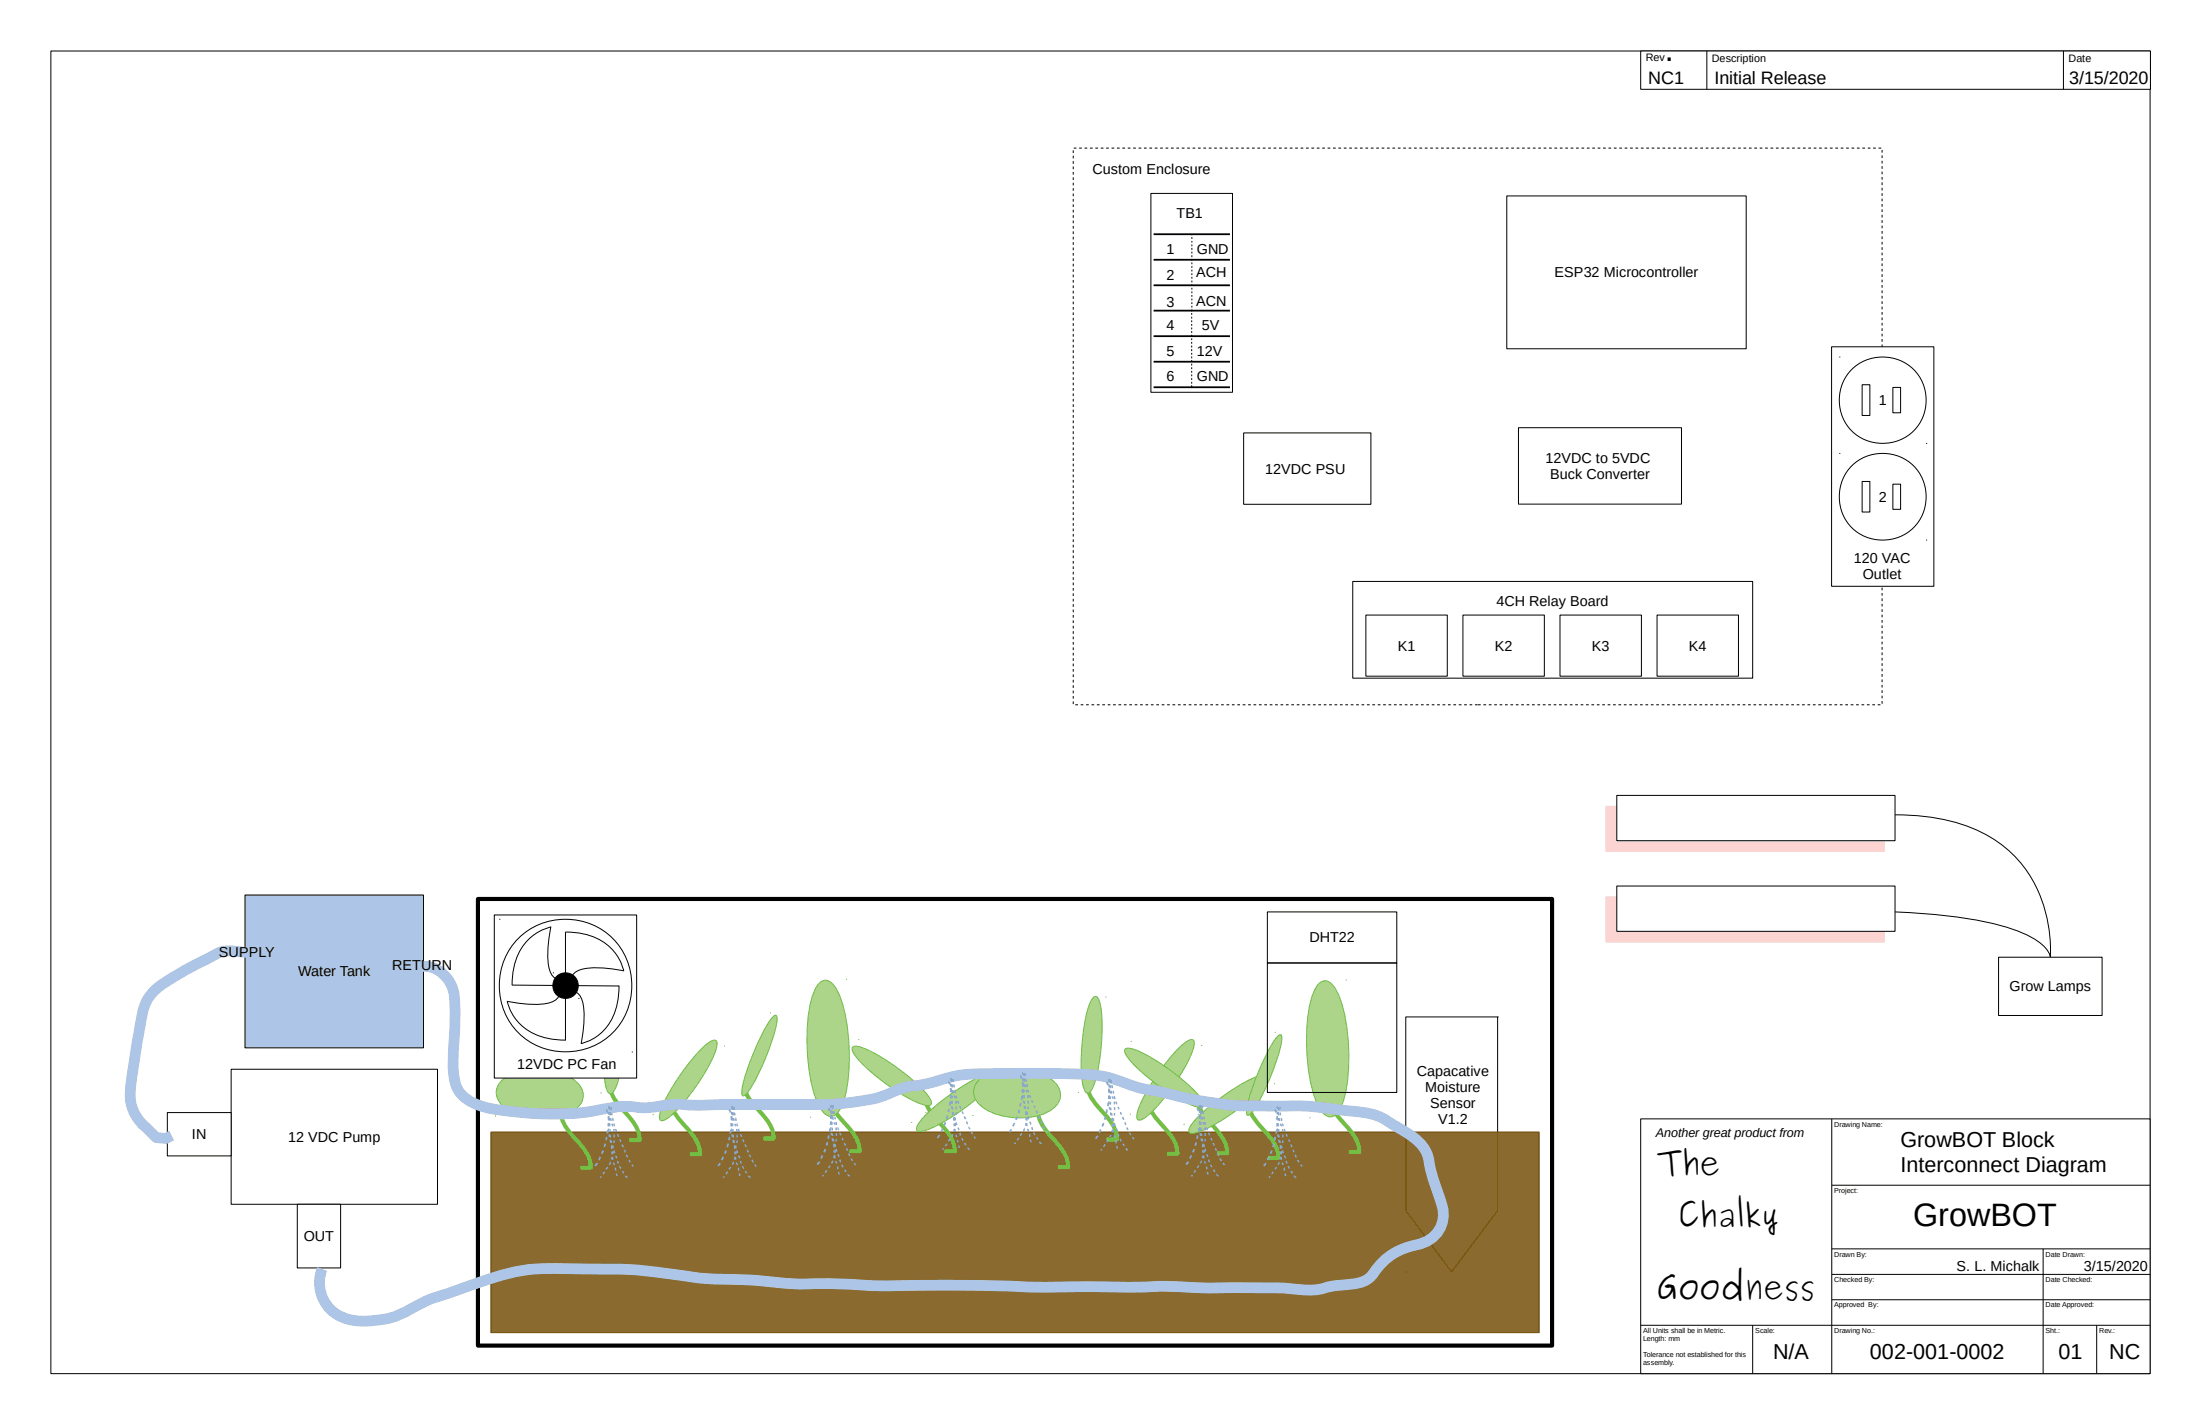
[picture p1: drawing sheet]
<svg xmlns="http://www.w3.org/2000/svg" width="432mm" height="279mm" viewBox="0 0 432 279" stroke-linecap="round" stroke-linejoin="round" font-family="sans-serif">
<path d="M10 10h412v259.5h-412z" fill="none" stroke="#000" stroke-width=".2"/>
<path d="M322 219.5h100v50h-100z" fill-rule="evenodd" fill="#fff"/>
<path d="M322 219.5h100v50h-100zM359.5 219.5v50M359.5 232.5h62.5M359.5 255h62.5M359.5 250h62.5M359.5 245h62.5M322 260h100" fill="none" stroke="#000" stroke-width=".2"/>
<path d="M322 10h100.1v7.5h-100.1z" fill-rule="evenodd" fill="#fff"/>
<path d="M322 10h100.1v7.5h-100.1zM335 10v7.5M405 10v7.5M401 245v24.5M344 260v9.5M411.5 260v9.5" fill="none" stroke="#000" stroke-width=".2"/>
<path d="M48.1 175.6h35v30h-35z" fill-rule="evenodd" fill="#adc5e7"/>
<path d="M48.1 175.6h35v30h-35z" fill="none" stroke="#000" stroke-width=".2"/>
<path d="M315.2 158.2h54.6v8.9h-54.6z" fill-rule="evenodd" fill="#fcd4d1"/>
<path d="M315.2 158.2h54.6v8.9h-54.6z" fill="none" stroke="#fcd4d1" stroke-width=".2"/>
<path d="M317.3 156.1h54.6v8.8h-54.6z" fill-rule="evenodd" fill="#fff"/>
<path d="M317.3 156.1h54.6v8.8h-54.6z" fill="none" stroke="#000" stroke-width=".2"/>
<path d="M315.2 176h54.6v8.8h-54.6z" fill-rule="evenodd" fill="#fcd4d1"/>
<path d="M315.2 176h54.6v8.8h-54.6z" fill="none" stroke="#fcd4d1" stroke-width=".2"/>
<path d="M317.3 173.8h54.6v8.9h-54.6z" fill-rule="evenodd" fill="#fff"/>
<path d="M371.9 159.9a36 36 0 0 1 18.7 4.3 25 25 0 0 1 11.8 20.5v3.1a4.4 4.4 0 0 0-2.3-3 26.7 26.7 0 0 0-9.9-3.8 103.1 103.1 0 0 0-18.3-2.1M317.3 173.8h54.6v8.9h-54.6z" fill="none" stroke="#000" stroke-width=".2"/>
<path d="M392.3 187.8h20.3v11.4h-20.3z" fill-rule="evenodd" fill="#fff"/>
<path d="M392.3 187.8h20.3v11.4h-20.3z" fill="none" stroke="#000" stroke-width=".2"/>
<path d="M45.4 209.8h40.5v26.5h-40.5z" fill-rule="evenodd" fill="#fff"/>
<path d="M45.4 209.8h40.5v26.5h-40.5z" fill="none" stroke="#000" stroke-width=".2"/>
<path d="M32.8 218.3h12.6v8.5h-12.6z" fill-rule="evenodd" fill="#fff"/>
<path d="M32.8 218.3h12.6v8.5h-12.6z" fill="none" stroke="#000" stroke-width=".2"/>
<path d="M58.3 236.3h8.6v12.5h-8.6z" fill-rule="evenodd" fill="#fff"/>
<path d="M58.3 236.3h8.6v12.5h-8.6z" fill="none" stroke="#000" stroke-width=".2"/>
<path d="M93.8 176.4h210.8v87.6h-210.8z" fill-rule="evenodd" fill="#fff"/>
<path d="M93.8 176.4h210.8v87.6h-210.8z" fill="none" stroke="#000" stroke-width=".81" stroke-linecap="butt"/>
<path d="M275.9 199.5h18v38l-9 12-9-12z" fill-rule="evenodd" fill="#fff"/>
<path d="M275.9 199.5h18v38l-9 12-9-12zM293.9 199.5h.1M275.9 249.5h.1" fill="none" stroke="#000" stroke-width=".2"/>
<path d="M96.3 222.1h205.8v39.4h-205.8z" fill-rule="evenodd" fill="#714a00"/>
<path d="M96.3 222.1h205.8v39.4h-205.8z" fill="none" stroke="#714a00" stroke-width=".2"/>
<path d="M110.1 218.8a10.7 10.7 0 0 0 3.2 5.1 7.9 7.9 0 0 1 2.7 5.2h-2.1M119.7 213.4a10.8 10.8 0 0 0 3.2 5 8.1 8.1 0 0 1 2.7 5.3h-2.1M131.6 216.2a10.7 10.7 0 0 0 3.1 5 7.9 7.9 0 0 1 2.7 5.3h-2M146 213.1a10.9 10.9 0 0 0 3.2 5 8 8 0 0 1 2.7 5.3h-2.1M162.9 215.6a10.7 10.7 0 0 0 3.2 5.1 7.9 7.9 0 0 1 2.6 5.2h-2M181.5 215.6a10.9 10.9 0 0 0 3.2 5.1 8 8 0 0 1 2.7 5.2h-2.1" fill="none" stroke="#72bf44" stroke-width=".81" stroke-linecap="butt"/>
<path d="M137.8 205.6a5 5 0 0 1 2.4-1.5h.3a2.08 2.08 0 0 1-.1 2.2 38.1 38.1 0 0 1-8.8 12.7 2.11 2.11 0 0 1-2 .8 2.11 2.11 0 0 1 .1-2.1 40.3 40.3 0 0 1 8.1-12.1z" fill-rule="evenodd" fill="#add58a"/>
<path d="M128.1 218.7h.1M137.8 205.6a5 5 0 0 1 2.4-1.5h.3a2.08 2.08 0 0 1-.1 2.2 38.1 38.1 0 0 1-8.8 12.7 2.11 2.11 0 0 1-2 .8 2.11 2.11 0 0 1 .1-2.1 40.3 40.3 0 0 1 8.1-12.1zM142.1 205.2h.1" fill="none" stroke="#72bf44" stroke-width=".2"/>
<path d="M121 195.7l.4-.1a2.09 2.09 0 0 1 .9 1.9 38.6 38.6 0 0 1-1.2 15.4 2.05 2.05 0 0 1-1.3 1.7 2.06 2.06 0 0 1-1-1.9 39.4 39.4 0 0 1 1.3-15.4l.6-1.3z" fill-rule="evenodd" fill="#add58a"/>
<path d="M121 195.7l.4-.1a2.09 2.09 0 0 1 .9 1.9 38.6 38.6 0 0 1-1.2 15.4 2.05 2.05 0 0 1-1.3 1.7 2.06 2.06 0 0 1-1-1.9 39.4 39.4 0 0 1 1.3-15.4l.6-1.3zM123.3 195.7h.1M117.9 214.4h.1" fill="none" stroke="#72bf44" stroke-width=".2"/>
<path d="M182.2 218.3a40.8 40.8 0 0 1 11.1-7.5 2.07 2.07 0 0 1 2.1-.1 2.07 2.07 0 0 1-.8 2 38.8 38.8 0 0 1-12.5 8.9 2.13 2.13 0 0 1-2.1 .2 2.06 2.06 0 0 1 .7-2z" fill-rule="evenodd" fill="#add58a"/>
<path d="M182.2 218.3a40.8 40.8 0 0 1 11.1-7.5 2.07 2.07 0 0 1 2.1-.1 2.07 2.07 0 0 1-.8 2 38.8 38.8 0 0 1-12.5 8.9 2.13 2.13 0 0 1-2.1 .2 2.06 2.06 0 0 1 .7-2zM196.6 212.3h.1M178.8 220.2h.1" fill="none" stroke="#72bf44" stroke-width=".2"/>
<path d="M167.3 205.5a2.06 2.06 0 0 1 2.1 .1 39.4 39.4 0 0 1 12.6 9.1 2.09 2.09 0 0 1 .7 2 2.14 2.14 0 0 1-2.1-.1 38.2 38.2 0 0 1-12.5-9.1 2.1 2.1 0 0 1-.8-2z" fill-rule="evenodd" fill="#add58a"/>
<path d="M167.3 205.5a2.06 2.06 0 0 1 2.1 .1 39.4 39.4 0 0 1 12.6 9.1 2.09 2.09 0 0 1 .7 2 2.14 2.14 0 0 1-2.1-.1 38.2 38.2 0 0 1-12.5-9.1 2.1 2.1 0 0 1-.8-2zM168.5 204h.1M181.6 218.3h.1" fill="none" stroke="#72bf44" stroke-width=".2"/>
<path d="M98.3 212.2a10.2 10.2 0 0 1 7.9-2.3 10.2 10.2 0 0 1 7.6 3.1 3.4 3.4 0 0 1-1.6 5.1 13.8 13.8 0 0 1-12.9-.6 3.4 3.4 0 0 1-1-5.3z" fill-rule="evenodd" fill="#add58a"/>
<path d="M97.2 219h.1M98.3 212.2a10.2 10.2 0 0 1 7.9-2.3 10.2 10.2 0 0 1 7.6 3.1 3.4 3.4 0 0 1-1.6 5.1 13.8 13.8 0 0 1-12.9-.6 3.4 3.4 0 0 1-1-5.3zM114.7 210.3h.1" fill="none" stroke="#72bf44" stroke-width=".2"/>
<path d="M151.8 199.4l.5-.2a1.87 1.87 0 0 1 .1 1.8 44.3 44.3 0 0 1-5.7 13.4l-.7 .6h-.2a1.93 1.93 0 0 1-.1-1.8 45.5 45.5 0 0 1 5.7-13.4z" fill-rule="evenodd" fill="#add58a"/>
<path d="M151.1 198.7h.1M151.8 199.4l.5-.2a1.87 1.87 0 0 1 .1 1.8 44.3 44.3 0 0 1-5.7 13.4l-.7 .6h-.2a1.93 1.93 0 0 1-.1-1.8 45.5 45.5 0 0 1 5.7-13.4zM147 215.5h.1" fill="none" stroke="#72bf44" stroke-width=".2"/>
<path d="M160.9 192.8a1.71 1.71 0 0 1 2.7 .5 21 21 0 0 1 2.9 10.3 33.2 33.2 0 0 1-1 12.6 4.5 4.5 0 0 1-1.8 2.7 1.82 1.82 0 0 1-2.2-.8 21 21 0 0 1-3-10.4 32.8 32.8 0 0 1 1-12.5l.9-1.8z" fill-rule="evenodd" fill="#add58a"/>
<path d="M160.9 192.8a1.71 1.71 0 0 1 2.7 .5 21 21 0 0 1 2.9 10.3 33.2 33.2 0 0 1-1 12.6 4.5 4.5 0 0 1-1.8 2.7 1.82 1.82 0 0 1-2.2-.8 21 21 0 0 1-3-10.4 32.8 32.8 0 0 1 1-12.5l.9-1.8zM166.1 192.1h.1M159 219.2h.1" fill="none" stroke="#72bf44" stroke-width=".2"/>
<path d="M203.8 218.7a10.9 10.9 0 0 0 3.2 5 8.1 8.1 0 0 1 2.7 5.3h-2.1M213.4 213.3a10.9 10.9 0 0 0 3.2 5 8.1 8.1 0 0 1 2.7 5.3h-2.1M225.2 216.1a10.9 10.9 0 0 0 3.2 5 8.1 8.1 0 0 1 2.7 5.3h-2.1M235 216a10.8 10.8 0 0 0 3.2 5.1 8 8 0 0 1 2.7 5.2h-2.1M245 216.9a10.9 10.9 0 0 0 3.2 5.1 8 8 0 0 1 2.7 5.2h-2M260.9 215.7a10.9 10.9 0 0 0 3.2 5.1 8 8 0 0 1 2.7 5.2h-2.1" fill="none" stroke="#72bf44" stroke-width=".81" stroke-linecap="butt"/>
<path d="M231.5 205.5a4.9 4.9 0 0 1 2.3-1.5h.4a2.08 2.08 0 0 1-.1 2.2 38.7 38.7 0 0 1-8.8 12.7 2.1 2.1 0 0 1-2 .8 2.11 2.11 0 0 1 .1-2.1 39.8 39.8 0 0 1 8.1-12.1z" fill-rule="evenodd" fill="#add58a"/>
<path d="M221.8 218.6h.1M231.5 205.5a4.9 4.9 0 0 1 2.3-1.5h.4a2.08 2.08 0 0 1-.1 2.2 38.7 38.7 0 0 1-8.8 12.7 2.1 2.1 0 0 1-2 .8 2.11 2.11 0 0 1 .1-2.1 39.8 39.8 0 0 1 8.1-12.1zM235.8 205.1h.1" fill="none" stroke="#72bf44" stroke-width=".2"/>
<path d="M214.4 195.9l.3-.3 .4-.1a2.06 2.06 0 0 1 .9 1.9 39.2 39.2 0 0 1-1.3 15.4 2.05 2.05 0 0 1-1.2 1.7 2.03 2.03 0 0 1-1-1.9 40.4 40.4 0 0 1 1.3-15.4z" fill-rule="evenodd" fill="#add58a"/>
<path d="M214.4 195.9l.3-.3 .4-.1a2.06 2.06 0 0 1 .9 1.9 39.2 39.2 0 0 1-1.3 15.4 2.05 2.05 0 0 1-1.2 1.7 2.03 2.03 0 0 1-1-1.9 40.4 40.4 0 0 1 1.3-15.4zM217 195.6h.1M211.6 214.3h.1" fill="none" stroke="#72bf44" stroke-width=".2"/>
<path d="M235.6 218.6a40.9 40.9 0 0 1 11.2-7.4 2.09 2.09 0 0 1 2.1-.1 2.07 2.07 0 0 1-.8 1.9 39.8 39.8 0 0 1-12.6 9 2.09 2.09 0 0 1-2.1 .1 2.07 2.07 0 0 1 .8-1.9z" fill-rule="evenodd" fill="#add58a"/>
<path d="M235.6 218.6a40.9 40.9 0 0 1 11.2-7.4 2.09 2.09 0 0 1 2.1-.1 2.07 2.07 0 0 1-.8 1.9 39.8 39.8 0 0 1-12.6 9 2.09 2.09 0 0 1-2.1 .1 2.07 2.07 0 0 1 .8-1.9zM250 212.6h.1M232.3 220.6h.1" fill="none" stroke="#72bf44" stroke-width=".2"/>
<path d="M220.8 205.9a2.06 2.06 0 0 1 2.1 .1 39.5 39.5 0 0 1 12.5 9.1 2.06 2.06 0 0 1 .8 2 2.08 2.08 0 0 1-2.1-.2 38.6 38.6 0 0 1-12.5-9.1 2.06 2.06 0 0 1-.8-1.9z" fill-rule="evenodd" fill="#add58a"/>
<path d="M220.8 205.9a2.06 2.06 0 0 1 2.1 .1 39.5 39.5 0 0 1 12.5 9.1 2.06 2.06 0 0 1 .8 2 2.08 2.08 0 0 1-2.1-.2 38.6 38.6 0 0 1-12.5-9.1 2.06 2.06 0 0 1-.8-1.9zM221.9 204.3h.1M235.1 218.6h.1" fill="none" stroke="#72bf44" stroke-width=".2"/>
<path d="M192 212.1a10 10 0 0 1 7.8-2.3 10.1 10.1 0 0 1 7.7 3.1 3.4 3.4 0 0 1-1.6 5.1 13.7 13.7 0 0 1-12.9-.7 3.4 3.4 0 0 1-1-5.2z" fill-rule="evenodd" fill="#add58a"/>
<path d="M190.9 218.9h.1M192 212.1a10 10 0 0 1 7.8-2.3 10.1 10.1 0 0 1 7.7 3.1 3.4 3.4 0 0 1-1.6 5.1 13.7 13.7 0 0 1-12.9-.7 3.4 3.4 0 0 1-1-5.2zM208.4 210.2h.1" fill="none" stroke="#72bf44" stroke-width=".2"/>
<path d="M250.8 203.3l.6-.3a1.87 1.87 0 0 1 .1 1.8 44.3 44.3 0 0 1-5.7 13.4l-.7 .6h-.2a1.93 1.93 0 0 1-.1-1.8 45.5 45.5 0 0 1 5.7-13.3z" fill-rule="evenodd" fill="#add58a"/>
<path d="M246.1 219.3h.1M250.2 202.6h.1M250.8 203.3l.6-.3a1.87 1.87 0 0 1 .1 1.8 44.3 44.3 0 0 1-5.7 13.4l-.7 .6h-.2a1.93 1.93 0 0 1-.1-1.8 45.5 45.5 0 0 1 5.7-13.3z" fill="none" stroke="#72bf44" stroke-width=".2"/>
<path d="M258.9 192.9a1.71 1.71 0 0 1 2.8 .5 21 21 0 0 1 2.9 10.3 33.2 33.2 0 0 1-1 12.6 4.5 4.5 0 0 1-1.9 2.7 1.82 1.82 0 0 1-2.2-.8 21.1 21.1 0 0 1-2.9-10.4 33.1 33.1 0 0 1 1-12.5l.8-1.8z" fill-rule="evenodd" fill="#add58a"/>
<path d="M258.9 192.9a1.71 1.71 0 0 1 2.8 .5 21 21 0 0 1 2.9 10.3 33.2 33.2 0 0 1-1 12.6 4.5 4.5 0 0 1-1.9 2.7 1.82 1.82 0 0 1-2.2-.8 21.1 21.1 0 0 1-2.9-10.4 33.1 33.1 0 0 1 1-12.5l.8-1.8zM264.1 192.3h.1M257 219.3h.1" fill="none" stroke="#72bf44" stroke-width=".2"/>
<path d="M248.7 178.9h25.4v10h-25.4z" fill-rule="evenodd" fill="#fff"/>
<path d="M248.7 178.9h25.4v10h-25.4zM248.7 188.9h25.4v25.4h-25.4z" fill="none" stroke="#000" stroke-width=".2"/>
<path d="M97 179.5h28v32h-28z" fill-rule="evenodd" fill="#fff"/>
<path d="M97 179.5h28v32h-28z" fill="none" stroke="#000" stroke-width=".2"/>
<path d="M102.2 183.7a13.1 13.1 0 0 1 19.5 2.2 13.1 13.1 0 0 1-4.8 19.1 13.1 13.1 0 0 1-18.3-7.4 13.3 13.3 0 0 1 3.6-13.9z" fill-rule="evenodd" fill="#fff"/>
<g fill="none" stroke="#000" stroke-width=".2">
<path d="M98 180.4h.1M99.6 196.5a9.6 9.6 0 0 0 7.3 7.1l1.9 .3 2.2 .2M100.5 193.3l21 .2M102.2 183.7a13.1 13.1 0 0 1 19.5 2.2 13.1 13.1 0 0 1-4.8 19.1 13.1 13.1 0 0 1-18.3-7.4 13.3 13.3 0 0 1 3.6-13.9zM108.1 181.9a9.6 9.6 0 0 0-7.1 7.3l-.4 1.9-.1 2.2M108.1 181.8a25.7 25.7 0 0 0-.5 7.5 2.89 2.89 0 0 0 2.1 2.9M108.5 190.9h.1M109.9 194.9a2.87 2.87 0 0 1-2.9 2 25.4 25.4 0 0 1-7.5-.4M112.5 194.5a2.85 2.85 0 0 1 2 2.9 25.9 25.9 0 0 1-.4 7.4M113.5 195.9h.1M121.5 193.4a11.7 11.7 0 0 1-4.2 9.8l-1.6 1-1.6 .5M122.4 190.5a9.6 9.6 0 0 0-7.3-7.1l-1.9-.4-2.2-.1v21.2"/>
<path d="M122.5 190.5a25.4 25.4 0 0 0-7.5-.5 2.9 2.9 0 0 0-2.9 2.1M124 206.4h.1"/>
<circle cx="111" cy="193.4" r="2.51"/>
</g>
<path d="M108.5 193.4a2.51 2.51 0 0 1 5 0 2.51 2.51 0 0 1-5 0z" fill-rule="evenodd" fill="#000"/>
<path d="M49.4 186.9l-2.4-.2a6.9 6.9 0 0 0-6 1.2l-4.5 2.4a36.6 36.6 0 0 0-6.1 4 10.1 10.1 0 0 0-2.9 6.7l-1.5 9.5a14.5 14.5 0 0 0 .1 7.2l.6 1.3 1 1.3 3 2.9 1.9 .2 1.1-.6M82.3 189.7a6.1 6.1 0 0 1 6.8 5.6l.2 3.7-.2 5.7a19.8 19.8 0 0 0 .7 8.9 8.9 8.9 0 0 0 6.2 3.8 62.2 62.2 0 0 0 21.1 .5 21.8 21.8 0 0 1 8.7-.6h1.9a25.1 25.1 0 0 1 8.3-.5l17.1-.1a88 88 0 0 0 17.1-.9l1.9-.4 1.9-.6a17.3 17.3 0 0 1 7.3-2l1.9-.5a32.8 32.8 0 0 1 12.9-1.7h5.6a126.8 126.8 0 0 1 14.7 .6l1.9 .4a40 40 0 0 0 10.1 2.8 71.3 71.3 0 0 0 22.5 2.6h1.9a70 70 0 0 1 12.1 1 14.7 14.7 0 0 1 9.1 3l1.9 1.1a8.5 8.5 0 0 1 4.6 5.7 71.2 71.2 0 0 0 2.6 9 6 6 0 0 1-5 7.4 12.5 12.5 0 0 0-8.5 5.6 5.7 5.7 0 0 1-4.7 2.2l-3.9 .4a14.7 14.7 0 0 1-7.4 .5l-6-.2a295 295 0 0 1-19-.3l-5.8 .2-8.1-.2a561.7 561.7 0 0 1-26-.2h-6.2a169.8 169.8 0 0 1-18.7-.3l-2.2-.1a68.2 68.2 0 0 1-13.5-.6l-4-.2a76.6 76.6 0 0 1-14.1-1.3l-2-.2a138 138 0 0 0-15.7-.6h-2.1a38.2 38.2 0 0 0-16.4 2.8l-5.6 2a30.6 30.6 0 0 0-8.6 3.6 17.6 17.6 0 0 1-11.9 1.4 7.3 7.3 0 0 1-4.5-9.7" fill="none" stroke="#adc5e7" stroke-width="2.1" stroke-linecap="butt"/>
<g fill="none" stroke="#7da7d8" stroke-width=".35">
<path d="M119 217.7l.3 .6M119.4 219l.1 .6M143.1 217.7l.3 .6M143.5 219l.1 .6M162.6 217.4l.3 .6M163.1 218.7v.6M185.9 218.9l-.1 .7M186.1 212.2l.3 .6M186.2 217.5l-.1 .7M186.5 216.2l-.1 .7M186.6 213.5v.6M186.6 214.8v.7"/>
<path d="M199.7 219.1l-.3 .6M200.1 217.8l-.2 .6M200.2 211.1l.4 .6M200.3 216.4l-.1 .7M200.7 215.1l-.2 .6M200.7 212.3v.7M200.7 213.7v.7M217 219l-.2 .7M217.2 212.3l.3 .6M217.3 217.7l-.1 .7M217.6 216.3l-.2 .7M217.7 213.6v.7"/>
<path d="M217.7 215v.6M234.9 217.4l.4 .6M235.4 218.7v.6M250.2 217.7l.3 .6M250.7 219v.6M117.2 228.2l-.4 .5M117.8 227l-.3 .6M118.4 225.7l-.3 .7M118.8 224.4l-.2 .7M119.1 223.1l-.1 .6M119.4 221.7l-.2 .7M119.4 220.3v.7"/>
<path d="M141.4 228.2l-.5 .5M142 227l-.3 .6M142.5 225.7l-.3 .7M142.9 224.4l-.2 .7M143.2 223.1l-.1 .6M143.5 221.7l-.2 .7M143.5 220.3v.7M160.8 227.9l-.4 .5M161.4 226.7l-.3 .6M162 225.5l-.3 .6M162.4 224.1l-.2 .7M162.7 222.8l-.1 .6"/>
<path d="M163 221.4l-.2 .7M163.1 220.1v.6M184.4 222.7l-.5 .5M185 221.5l-.3 .6M185.6 220.2l-.3 .7M198.5 221.6l-.5 .5M199.1 220.3l-.3 .7M215.4 222.8l-.4 .6M216 221.6l-.2 .6M216.6 220.4l-.3 .6M233.2 227.9l-.4 .5M233.8 226.7l-.3 .6"/>
<path d="M234.4 225.5l-.3 .6M234.8 224.1l-.2 .7M235.1 222.8l-.2 .6M235.4 221.4l-.2 .7M235.4 220.1v.6M248.5 228.2l-.5 .5M249.1 227l-.3 .6M249.6 225.7l-.3 .7M250 224.4l-.2 .7M250.3 223.1l-.1 .6M250.6 221.7l-.2 .7M250.7 220.3v.7"/>
</g>
<g fill="none" stroke="#7da7d8" stroke-width=".28">
<path d="M119.5 219.2v.6M119.5 217v.6M119.5 218.1v.6M119.6 217.1v.6M119.7 218.2v.6M119.7 219.3l-.1 .6M119.7 218.3l.1 .6M119.8 217.2l-.1 .6M119.8 219.4l.1 .5M120 217.2l-.1 .6M120 218.3l.1 .5M120.2 219.4l.1 .5"/>
<path d="M143.6 219.2v.6M143.6 217v.6M143.6 218.1v.6M143.7 217.1l.1 .6M143.8 218.2v.6M143.8 219.3v.6M143.9 218.3v.6M143.9 217.2v.6M144 219.4l.1 .5M144.1 217.2v.6M144.1 218.3l.2 .5M144.4 219.4l.1 .5"/>
<path d="M163.1 219v.5M163.1 216.8v.5M163.1 217.9v.5M163.2 216.8l.1 .6M163.3 217.9v.6M163.3 219.1v.5M163.3 218l.1 .6M163.4 216.9l-.1 .6M163.5 219.1v.6M163.6 216.9l-.1 .6M163.6 218l.1 .6M163.9 219.1v.5"/>
<path d="M186.6 213.7v.6M186.6 216v.5M186.6 211.6v.5M186.6 212.6v.6M186.7 214.8v.6M186.7 217.1l.1 .5M186.7 211.6l.1 .6M186.8 212.7v.6M186.8 213.8v.6M186.8 214.9l.1 .6M186.9 217.1l.1 .6M186.9 212.8v.6"/>
<path d="M186.9 216v.6M186.9 218.1l.1 .6M186.9 211.7v.6M187 213.9l.1 .5M187.1 218.2l.1 .6M187.1 211.7v.6M187.2 212.8l.1 .6M187.2 219.2l.3 .5M187.2 219.3v.6M187.3 215l.2 .5M187.4 213.9l.1 .5M187.5 219.3v.5"/>
<path d="M187.6 215l.2 .5M187.6 216l.1 .6M187.7 217.1v.6M187.7 218.2l-.1 .5M188 216l.2 .5M188.4 217l.2 .5M188.8 218l.3 .5M189.3 219l.2 .6M200.7 212.6v.6M200.7 214.8v.6M200.7 210.4v.6M200.7 211.5v.5"/>
<path d="M200.8 213.7v.6M200.8 215.9l.1 .6M200.8 210.5l.1 .6M200.9 211.6v.6M200.9 212.7v.5M200.9 213.8l.1 .5M201 216l.1 .6M201 217l.1 .5M201 211.7v.5M201 214.9v.6M201 210.6v.5M201.1 212.8l.1 .5"/>
<path d="M201.2 217.1l.1 .5M201.3 210.6l-.1 .5M201.3 211.7l.1 .5M201.3 218l.3 .5M201.3 218.2v.5M201.4 213.8l.2 .5M201.4 219.3v.5M201.5 212.8l.1 .5M201.6 218.1v.6M201.6 219.2l-.1 .6M201.8 213.8l.1 .5M201.8 219.1l.1 .5"/>
<path d="M201.8 214.9v.5M201.8 216v.5M201.8 217.1v.5M202.1 214.9l.2 .5M202.5 215.9l.2 .5M202.9 216.9l.3 .5M203.4 217.9l.2 .5M203.8 218.9l.2 .6M204.2 219.9l.3 .5M217.7 213.9v.5M217.7 216.1v.5M217.7 211.7v.5"/>
<path d="M217.7 212.8v.5M217.7 215v.5M217.7 217.2l.2 .5M217.8 211.8l.1 .5M217.9 212.9v.5M217.9 214v.5M217.9 215.1v.5M217.9 212.9l.1 .6M217.9 216.2v.5M217.9 217.3l.2 .5M218 218.3l.1 .5M218 211.8l-.1 .6"/>
<path d="M218.1 214l.1 .6M218.2 218.4v.5M218.2 211.8v.6M218.2 212.9l.1 .6M218.3 219.3l.2 .5M218.3 219.5v.5M218.3 215.1l.2 .5M218.5 214v.5M218.5 219.4v.6M218.7 215.1l.1 .5M218.7 216.1v.6M218.8 217.2v.6"/>
<path d="M218.8 218.4l-.1 .5M219 216.1l.2 .6M219.4 217.2l.2 .5M219.9 218.2l.2 .5M220.3 219.2l.3 .5M235.4 219v.5M235.4 216.8v.5M235.4 217.9v.5M235.5 216.8l.2 .6M235.7 217.9v.6M235.7 219.1v.5M235.7 218l.1 .6"/>
<path d="M235.8 216.9l-.1 .6M235.9 219.1v.6M236 216.9l-.1 .6M236 218l.1 .6M236.3 219.1v.5M250.7 219.2v.6M250.7 217v.6M250.7 218.1v.6M250.8 217.1l.1 .6M250.9 218.2v.6M250.9 219.3v.6M251 218.3v.6"/>
<path d="M251 217.2v.6M251.1 219.4l.1 .5M251.2 217.2v.6M251.2 218.3l.2 .5M251.5 219.4l.1 .5M118 230.8l-.2 .3M118.7 229.9l-.3 .5M119.3 229l-.3 .4M119.5 221.4l-.1 .6M119.5 220.3v.6M119.5 222.6l.1 .5M119.7 220.4v.6"/>
<path d="M119.7 222.6l.1 .6M119.7 223.6l.1 .6M119.7 221.5v.6M119.8 228l-.2 .5M119.9 223.7l.1 .6M120.1 224.7l.2 .5M120.1 224.8v.6M120.1 220.5l.2 .5M120.1 225.9l.1 .6M120.2 227l-.2 .5M120.2 227l.1 .6M120.3 224.8v.5"/>
<path d="M120.3 225.9v.5M120.4 228.1l.2 .5M120.5 220.4l.1 .6M120.5 225.7l.1 .5M120.5 221.5v.6M120.5 222.6v.6M120.5 223.7v.6M120.8 229.1l.1 .6M120.8 221.5l.2 .5M120.8 226.7l.2 .5M121 230.2l.1 .5M121.2 222.5l.2 .5"/>
<path d="M121.2 227.8l.2 .5M121.6 228.8l.2 .5M121.6 223.5l.3 .5M122.1 224.5l.2 .6M122.2 229.8l.2 .4M122.6 225.6l.1 .5M122.7 230.7l.5 .4M122.9 226.6l.3 .5M123.4 227.6l.3 .5M124 228.5l.3 .4M142.2 230.8l-.2 .3M142.8 229.9l-.3 .5"/>
<path d="M143.4 229l-.3 .4M143.6 221.4l-.1 .6M143.6 220.3v.6M143.7 222.6l.1 .5M143.8 220.4v.6M143.8 222.6l.2 .6M143.9 223.6l.1 .6M143.9 221.5l-.1 .6M144 228l-.3 .5M144.1 223.7v.6M144.2 224.7l.2 .5M144.2 224.8v.6"/>
<path d="M144.2 220.5l.2 .5M144.2 225.9l.1 .6M144.3 227l-.2 .5M144.4 227v.6M144.5 224.8l-.1 .5M144.5 225.9l-.1 .5M144.5 228.1l.2 .5M144.6 220.4l.1 .6M144.6 225.7l.2 .5M144.6 221.5v.6M144.6 222.6l.1 .6M144.7 223.7l-.1 .6"/>
<path d="M144.9 229.1l.1 .6M144.9 221.5l.2 .5M145 226.7l.2 .5M145.1 230.2l.1 .5M145.3 222.5l.3 .5M145.3 227.8l.2 .5M145.7 228.8l.3 .5M145.8 223.5l.2 .5M146.2 224.5l.3 .6M146.3 229.8l.2 .4M146.7 225.6l.2 .5M146.9 230.7l.4 .4"/>
<path d="M147.1 226.6l.2 .5M147.6 227.6l.2 .5M148.2 228.5l.2 .4M161.6 230.5l-.2 .3M162.3 229.6l-.3 .5M162.9 228.7l-.3 .5M163.1 221.2v.5M163.1 220.1v.5M163.1 222.3l.2 .5M163.3 220.2v.5M163.3 221.3v.5M163.3 222.3l.1 .6"/>
<path d="M163.4 223.3l.1 .6M163.4 227.7l-.2 .5M163.5 223.4l.1 .6M163.7 224.4l.2 .5M163.7 224.5v.6M163.7 220.2l.2 .5M163.7 225.6l.1 .6M163.8 226.7l-.2 .5M163.8 226.7l.1 .6M163.9 224.5v.6M163.9 225.6v.6M164 227.8l.2 .5"/>
<path d="M164.1 220.2l.1 .5M164.1 225.4l.2 .5M164.1 221.2v.6M164.1 222.3v.6M164.1 223.4v.6M164.4 221.2l.2 .5M164.4 228.9l.1 .5M164.5 226.4l.2 .6M164.6 229.9l.1 .6M164.8 222.2l.2 .5M164.8 227.5l.2 .5M165.2 228.5l.3 .5"/>
<path d="M165.3 223.3l.2 .5M165.7 224.3l.2 .5M165.8 229.5l.3 .4M166.2 225.3l.1 .5M166.3 230.4l.5 .4M166.5 226.3l.3 .5M167 227.3l.3 .5M167.6 228.2l.3 .4M185.2 225.3l-.2 .3M185.8 224.4l-.3 .5M186.4 223.5l-.3 .4M187 222.5l-.2 .5"/>
<path d="M187.3 220.4v.6M187.3 221.5l-.1 .5M187.4 221.5l.1 .6M187.5 220.4l-.1 .5M187.6 222.6l.2 .5M187.6 220.2l.2 .5M187.9 223.7l.1 .5M188 221.3l.2 .4M188.1 224.7l.1 .5M188.4 222.3l.1 .5M188.8 223.3l.2 .5M189.3 224.3l.3 .4"/>
<path d="M189.7 220.1l.2 .5M189.9 225.2l.4 .4M190.1 221.1l.3 .5M190.6 222.1l.3 .5M191.2 223l.3 .4M199.3 224.2l-.2 .3M200 223.3l-.4 .4M200.6 222.3l-.4 .5M201.1 221.4l-.2 .5M201.4 220.3l-.1 .6M201.5 220.4l.1 .5M201.7 221.5l.2 .5"/>
<path d="M202 222.5l.1 .6M202.1 220.1l.2 .5M202.2 223.6l.2 .5M202.5 221.1l.1 .6M202.9 222.2l.2 .5M203.4 223.1l.3 .5M204 224l.4 .4M204.7 220.9l.3 .5M205.3 221.9l.3 .3M216.3 225.5l-.3 .2M216.9 224.5l-.3 .5M217.5 223.6l-.3 .5"/>
<path d="M218.1 222.7l-.3 .5M218.3 220.5l.1 .6M218.4 221.6l-.2 .5M218.4 221.6l.1 .6M218.5 220.5v.6M218.6 222.7l.2 .5M218.7 220.3l.2 .6M219 223.8l.1 .5M219.1 221.4l.2 .5M219.2 224.9l.1 .5M219.4 222.4l.2 .5M219.8 223.4l.3 .5"/>
<path d="M220.4 224.4l.3 .5M220.8 220.2l.1 .5M220.9 225.3l.5 .4M221.2 221.2l.2 .5M221.7 222.2l.2 .5M222.2 223.1l.3 .4M234 230.5l-.2 .3M234.7 229.6l-.3 .5M235.3 228.7l-.3 .5M235.4 221.2v.5M235.5 220.1v.5M235.5 222.3l.2 .5"/>
<path d="M235.7 220.2v.5M235.7 221.3v.5M235.7 222.3l.1 .6M235.8 223.3l.1 .6M235.8 227.7l-.2 .5M235.9 223.4l.1 .6M236 224.4l.3 .5M236 224.5v.6M236.1 220.2l.2 .5M236.1 225.6v.6M236.1 226.7l-.1 .5M236.2 226.7l.1 .6"/>
<path d="M236.3 224.5v.6M236.3 225.6v.6M236.4 227.8l.2 .5M236.5 220.2l.1 .5M236.5 225.4l.1 .5M236.5 221.2v.6M236.5 222.3v.6M236.5 223.4v.6M236.8 221.2l.2 .5M236.8 228.9l.1 .5M236.9 226.4l.2 .6M237 229.9l.1 .6"/>
<path d="M237.2 222.2l.2 .5M237.2 227.5l.2 .5M237.6 228.5l.2 .5M237.7 223.3l.2 .5M238.1 224.3l.2 .5M238.2 229.5l.2 .4M238.5 225.3l.2 .5M238.7 230.4l.4 .4M238.9 226.3l.3 .5M239.4 227.3l.3 .5M240 228.2l.3 .4M249.3 230.8l-.2 .3"/>
<path d="M249.9 229.9l-.3 .5M250.5 229l-.3 .4M250.7 221.4v.6M250.7 220.3v.6M250.8 222.6l.1 .5M250.9 220.4v.6M251 221.5l-.1 .6M251 222.6l.1 .6M251 223.6l.1 .6M251.1 228l-.3 .5M251.2 223.7v.6M251.3 224.7l.2 .5"/>
<path d="M251.3 224.8v.6M251.3 220.5l.2 .5M251.3 225.9l.1 .6M251.4 227l-.2 .5M251.5 227v.6M251.6 224.8v.5M251.6 225.9l-.1 .5M251.6 228.1l.2 .5M251.7 220.4l.1 .6M251.7 225.7l.2 .5M251.7 221.5v.6M251.8 222.6v.6"/>
<path d="M251.8 223.7l-.1 .6M252 221.5l.2 .5M252 229.1l.1 .6M252.1 226.7l.2 .5M252.2 230.2l.1 .5M252.4 222.5l.3 .5M252.4 227.8l.2 .5M252.8 228.8l.3 .5M252.9 223.5l.2 .5M253.3 224.5l.3 .6M253.4 229.8l.3 .4M253.8 225.6l.2 .5"/>
<path d="M254 230.7l.4 .4M254.2 226.6l.2 .5M254.7 227.6l.3 .5M255.3 228.5l.3 .4"/>
</g>
<path d="M244.1 84.9h25v14h-25z" fill-rule="evenodd" fill="#fff"/>
<path d="M244.1 84.9h25v14h-25z" fill="none" stroke="#000" stroke-width=".2"/>
<path d="M295.7 38.4h47v30h-47z" fill-rule="evenodd" fill="#fff"/>
<path d="M295.7 38.4h47v30h-47z" fill="none" stroke="#000" stroke-width=".2"/>
<path d="M298 83.9h32v15h-32z" fill-rule="evenodd" fill="#fff"/>
<path d="M298 83.9h32v15h-32z" fill="none" stroke="#000" stroke-width=".2"/>
<path d="M265.5 114.1h78.5v19h-78.5z" fill-rule="evenodd" fill="#fff"/>
<path d="M265.5 114.1h78.5v19h-78.5z" fill="none" stroke="#000" stroke-width=".2"/>
<path d="M268.1 120.7h16v12h-16z" fill-rule="evenodd" fill="#fff"/>
<path d="M268.1 120.7h16v12h-16z" fill="none" stroke="#000" stroke-width=".2"/>
<path d="M287.1 120.7h16v12h-16z" fill-rule="evenodd" fill="#fff"/>
<path d="M287.1 120.7h16v12h-16z" fill="none" stroke="#000" stroke-width=".2"/>
<path d="M306.2 120.7h16v12h-16z" fill-rule="evenodd" fill="#fff"/>
<path d="M306.2 120.7h16v12h-16z" fill="none" stroke="#000" stroke-width=".2"/>
<path d="M325.2 120.7h16v12h-16z" fill-rule="evenodd" fill="#fff"/>
<path d="M325.2 120.7h16v12h-16z" fill="none" stroke="#000" stroke-width=".2"/>
<path d="M225.9 37.9h16v39.1h-16z" fill-rule="evenodd" fill="#fff"/>
<g fill="none" stroke="#000" stroke-width=".2">
<path d="M225.9 37.9h16v39.1h-16zM233.9 46v.2M233.9 46.5v.4M233.9 47.3v.3M233.9 48v.3M233.9 48.6v.4M233.9 49.4v.3M233.9 50.1v.3M233.9 50.8v.3M233.9 51.5v.3M233.9 52.2v.4M233.9 52.9v.4"/>
<path d="M233.9 53.6v.4M233.9 54.3v.4M233.9 55.1v.3M233.9 55.8v.3M233.9 56.5v.3M233.9 57.2v.3M233.9 57.9v.3M233.9 58.6v.3M233.9 59.3v.3M233.9 60v.4M233.9 61.4v.4M233.9 62.1v.4"/>
<path d="M233.9 62.9v.3M233.9 63.6v.3M233.9 64.3v.3M233.9 65v.3M233.9 65.7v.3M233.9 66.4v.3M233.9 67.1v.3M233.9 67.8v.4M233.9 68.5v.4M233.9 69.2v.4M233.9 69.9v.4M233.9 70.7v.3"/>
<path d="M233.9 71.4v.3M233.9 72.1v.3M233.9 72.8v.3M233.9 73.5v.3M233.9 74.2v.3M233.9 74.9v.4M233.9 75.6v.4M233.9 60.7v.4"/>
</g>
<path d="M226.4 46h15M226.4 51h15M226.4 56h15M226.4 61h15M226.4 66h15M226.4 71h15M226.4 76h15" fill="none" stroke="#000" stroke-width=".35"/>
<path d="M210.6 29.1h158.8v109.2h-158.8z" fill="none" stroke="#000" stroke-width=".2" stroke-dasharray=".5 .5" stroke-linecap="butt"/>
<path d="M359.5 68h20.1v47h-20.1z" fill-rule="evenodd" fill="#fff"/>
<path d="M359.5 68h20.1v47h-20.1z" fill="none" stroke="#000" stroke-width=".2"/>
<path d="M363.4 72.5a8.6 8.6 0 0 1 12.5 .3 8.6 8.6 0 0 1-1.1 12.5 8.6 8.6 0 0 1-11.7-1.1 8.6 8.6 0 0 1 .3-11.7z" fill-rule="evenodd" fill="#fff"/>
<path d="M361 70.1h.1M363.4 72.5a8.6 8.6 0 0 1 12.5 .3 8.6 8.6 0 0 1-1.1 12.5 8.6 8.6 0 0 1-11.7-1.1 8.6 8.6 0 0 1 .3-11.7zM378 87h.1" fill="none" stroke="#000" stroke-width=".2"/>
<path d="M361 97.5a8.6 8.6 0 0 1 17.1 0 8.6 8.6 0 0 1-17.1 0z" fill-rule="evenodd" fill="#fff"/>
<g fill="none" stroke="#000" stroke-width=".2">
<path d="M361 89h.1M378 106h.1"/>
<circle cx="369.5" cy="97.5" r="8.5"/>
</g>
<path d="M371.5 76h1.5v5h-1.5z" fill-rule="evenodd" fill="#fff"/>
<path d="M371.5 76h1.5v5h-1.5z" fill="none" stroke="#000" stroke-width=".2"/>
<path d="M365.5 75.5h1.5v6h-1.5z" fill-rule="evenodd" fill="#fff"/>
<path d="M365.5 75.5h1.5v6h-1.5z" fill="none" stroke="#000" stroke-width=".2"/>
<path d="M365.5 94.5h1.5v6h-1.5z" fill-rule="evenodd" fill="#fff"/>
<path d="M365.5 94.5h1.5v6h-1.5z" fill="none" stroke="#000" stroke-width=".2"/>
<path d="M371.5 95h1.5v4.9h-1.5z" fill-rule="evenodd" fill="#fff"/>
<path d="M371.5 95h1.5v4.9h-1.5z" fill="none" stroke="#000" stroke-width=".2"/>
<g font-size="6.3">
<text x="326.8" y="12">.</text>
<text x="325" y="230.6">The</text>
<text x="329.1" y="240.8">Chalky</text>
<text x="375.5" y="240.5">GrowBOT</text>
<text x="325" y="254.9">Goodness</text>
</g>
<g font-size="4.2">
<text x="373" y="225.1">GrowBOT Block</text>
<text x="373" y="229.9">Interconnect Diagram</text>
<text x="348" y="266.6">N/A</text>
<text x="367" y="266.6">002-001-0002</text>
<text x="404" y="266.6">01</text>
<text x="414" y="266.6">NC</text>
</g>
<g font-size="3.5">
<text x="323.5" y="16.5">NC1</text>
<text x="336.5" y="16.5">Initial Release</text>
<text x="406.1" y="16.5">3/15/2020</text>
</g>
<g font-size="2.8">
<text x="214.4" y="34.2">Custom Enclosure</text>
<text x="230.9" y="42.8">TB1</text>
<text x="228.9" y="49.8">1</text>
<text x="234.9" y="49.8">GND</text>
<text x="228.9" y="55">2</text>
<text x="234.8" y="54.4">ACH</text>
<text x="305.1" y="54.4">ESP32 Microcontroller</text>
<text x="228.9" y="60.3">3</text>
<text x="228.9" y="64.8">4</text>
<text x="234.8" y="60.1">ACN</text>
<text x="235.9" y="64.8">5V</text>
<text x="228.9" y="69.8">5</text>
<text x="234.9" y="69.8">12V</text>
<text x="228.9" y="74.7">6</text>
<text x="234.9" y="74.8">GND</text>
<text x="368.7" y="79.5">1</text>
<text x="248.3" y="92.9">12VDC PSU</text>
<text x="303.3" y="90.8">12VDC to 5VDC</text>
<text x="304.3" y="94">Buck Converter</text>
<text x="368.7" y="98.5">2</text>
<text x="363.9" y="110.4">120 VAC</text>
<text x="365.6" y="113.5">Outlet</text>
<text x="293.7" y="119">4CH Relay Board</text>
<text x="274.3" y="127.7">K1</text>
<text x="293.4" y="127.7">K2</text>
<text x="312.4" y="127.7">K3</text>
<text x="331.5" y="127.7">K4</text>
<text x="257" y="184.9">DHT22</text>
<text x="43" y="187.8">SUPPLY</text>
<text x="58.5" y="191.6">Water Tank</text>
<text x="77" y="190.4">RETURN</text>
<text x="394.4" y="194.5">Grow Lamps</text>
<text x="101.5" y="209.7">12VDC PC Fan</text>
<text x="278.1" y="211.1">Capacative</text>
<text x="279.7" y="214.2">Moisture</text>
<text x="280.7" y="217.4">Sensor</text>
<text x="282.3" y="220.6">V1.2</text>
<text x="37.7" y="223.5">IN</text>
<text x="56.6" y="224">12 VDC Pump</text>
<text x="59.6" y="243.5">OUT</text>
<text x="384" y="249.4">S. L. Michalk</text>
<text x="409" y="249.4">3/15/2020</text>
</g>
<text font-size="2.5" x="325" y="223">Another great product from</text>
<g font-size="2.1">
<text x="323" y="12">Rev</text>
<text x="336" y="12.2">Description</text>
<text x="406" y="12.2">Date</text>
</g>
<g font-size="1.4">
<text x="360" y="221">Drawing Name:</text>
<text x="360" y="234.1">Project:</text>
<text x="360" y="246.5">Drawn By:</text>
<text x="360" y="251.6">Checked By:</text>
<text x="401.5" y="246.5">Date Drawn:</text>
<text x="401.5" y="251.6">Date Checked:</text>
<text x="360" y="256.5">Approved By:</text>
<text x="401.5" y="256.5">Date Approved:</text>
<text x="322.5" y="261.5">All Units shall be in Metric.</text>
<text x="322.5" y="263.1">Length: mm</text>
<text x="344.5" y="261.5">Scale:</text>
<text x="360" y="261.5">Drawing No.:</text>
<text x="401.5" y="261.5">Sht.:</text>
<text x="412" y="261.5">Rev.:</text>
<text x="322.5" y="266.3">Tolerance not established for this</text>
<text x="322.5" y="267.8">assembly.</text>
</g>
</svg>
